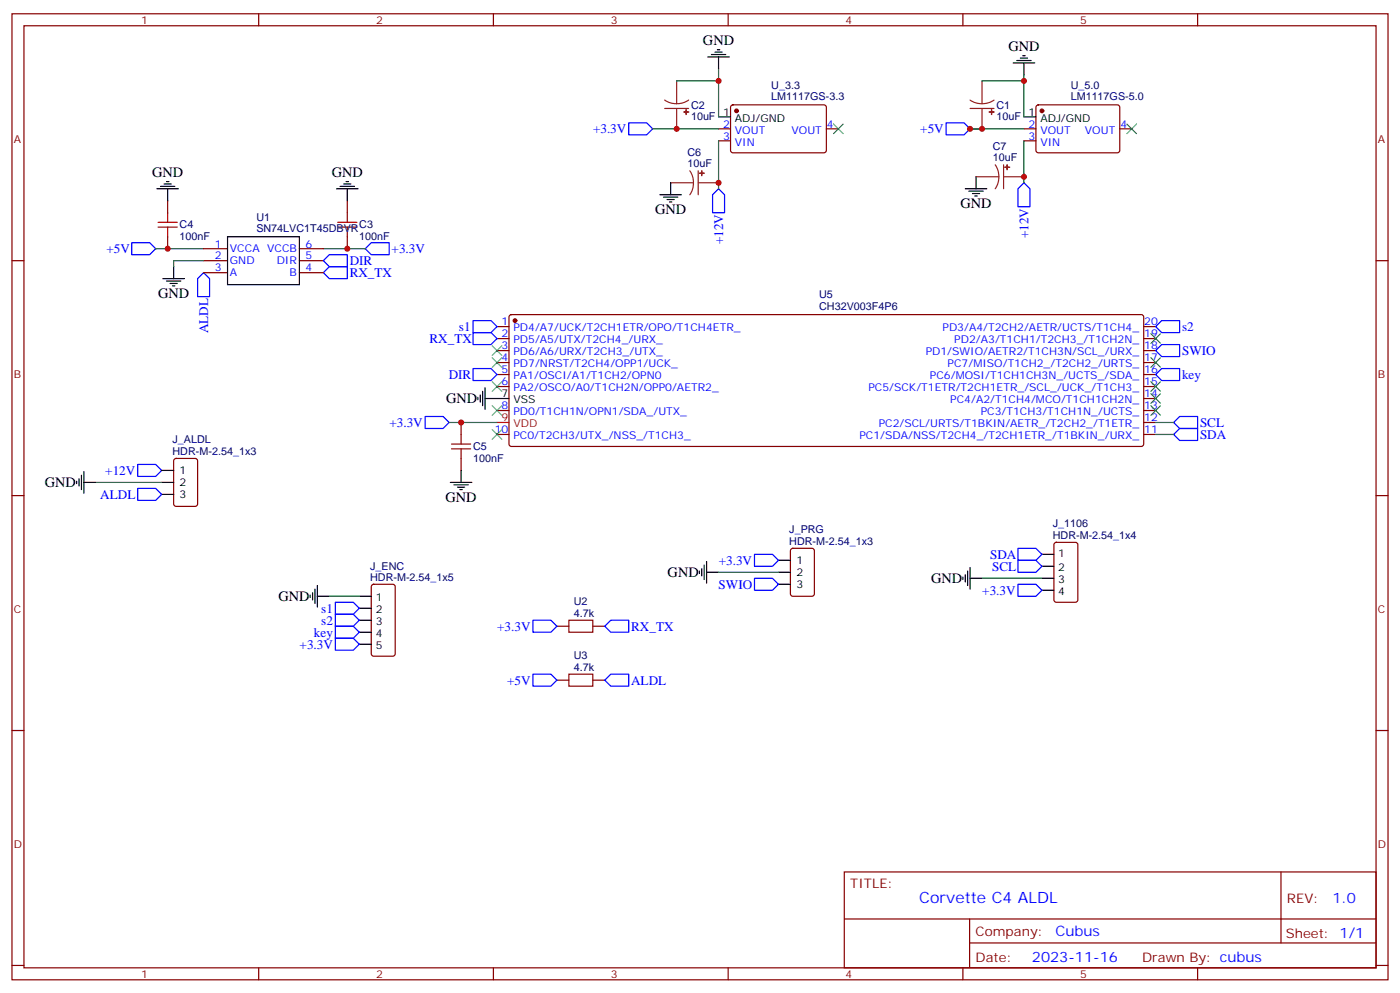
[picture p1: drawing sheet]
<svg xmlns="http://www.w3.org/2000/svg" width="412mm" height="292mm" viewBox="0 0 412 292" stroke-linecap="round" stroke-linejoin="round" font-family="sans-serif">
<g fill="none" stroke="#870000" stroke-width=".35">
<path d="M3.5 4.1h405.4v284.3h-405.4zM7.1 7.6h398.2v277.3h-398.2zM76.2 4.1v3.5M145.3 4.1v3.5M214.5 4.1v3.5M283.6 4.1v3.5M352.8 4.1v3.5M211.7 37.9h3.5M215.4 31.1l.5-.2h27.1l.4 .7v12.9l-.7 .5-27.1-.1-.4-.6v-12.7zM243.4 37.9h3.5M301.6 37.9h3.6M305.4 31.1l.5-.2h23.5l.4 .7v12.9l-.7 .5-23.5-.1-.4-.6v-12.7z"/>
<path d="M329.8 37.9h3.6M49.4 59.1v3.5M102.3 59.1v3.5M211.7 41.5h3.5M301.6 41.5h3.6M3.5 76.7h3.6M49.4 69.7v3.5M60 76.7h7M60 73.2h7M88.2 76.7h7M88.2 73.2h7M102.3 69.7v3.5"/>
<path d="M405.3 76.7h3.6M60 80.3h7M88.2 80.3h7M146.4 96.1h3.5M146.4 99.7h3.5M150.2 92.8l.4-.2 185.9 .1 .4 .6v37.4l-.2 .5-.5 .2h-185.6l-.5-.2-.2-.5v-37.4zM336.9 96.1h3.5M336.9 99.7h3.5M146.4 103.2h3.5M146.4 106.7h3.5M146.4 110.2h3.5M146.4 113.8h3.5"/>
<path d="M336.9 103.2h3.5M336.9 106.7h3.5M336.9 110.2h3.5M336.9 113.8h3.5M336.9 117.3h3.5M51.4 135.1l.5-.2h5.6l.7 .5v12.9l-.5 .7h-5.8l-.7-.4v-13zM135.8 124.4v3.5M135.8 134.9v3.6M146.4 120.8h3.5M146.4 127.9h3.5M336.9 120.8h3.5M336.9 127.9h3.5"/>
<path d="M336.9 124.4h3.5M3.5 145.9h3.6M310.7 159.8l.4-.2h5.7l.6 .5 .1 16.5-.5 .6-5.9 .1-.6-.5-.1-16.5zM405.3 145.9h3.6M109.6 172.2l.5-.2h5.6l.7 .4v20l-.4 .7h-5.9l-.7-.4v-20zM233.1 161.6l.4-.2h5.7l.6 .4 .1 13-.5 .7h-5.9l-.6-.5-.1-12.9zM164 184.3h3.6M174.6 184.3h3.6M3.5 215h3.6M164 200.2h3.6M174.6 200.2h3.6M405.3 215h3.6"/>
<path d="M248.7 256.6h156.6v28.3h-156.6zM377.3 256.7v20.8M248.7 270.5h156.5M285.6 277.5h119.6M285.6 270.5v14.1M3.5 284.2h3.6M76.2 284.9v3.5M145.3 284.9v3.5M214.5 284.9v3.5M283.6 284.9v3.5M352.8 284.9v3.5M405.3 284.2h3.6"/>
</g>
<g fill="#870000" stroke="#870000" stroke-width=".35">
<circle cx="151.7" cy="94.4" r=".53"/>
<circle cx="306.9" cy="32.6" r=".53"/>
<circle cx="217" cy="32.6" r=".53"/>
</g>
<g fill="none" stroke="#000" stroke-width=".35">
<path d="M208.5 16.8h6.3M209.5 16.1h4.3M210.6 15.3h2.1M211.3 14.6h.7M211.7 16.8v3.5M298.4 18.5h6.4M299.5 17.8h4.2M300.6 17.1h2.1M301.3 16.4h.7M301.6 18.5v3.5M211.7 34.4h3.5M301.6 34.4h3.6"/>
<path d="M46.2 55.6h6.4M47.3 54.9h4.2M48.3 54.2h2.1M49 53.4h.7M49.4 55.6v3.5M99.1 55.6h6.4M100.2 54.9h4.2M101.2 54.2h2.2M102 53.4h.7M102.3 55.6v3.5M194.4 57.3h6.3M195.4 58h4.3"/>
<path d="M196.5 58.7h2.1M197.2 59.4h.7M197.6 53.8v3.5M284.3 55.6h6.4M285.4 56.3h4.2M286.5 57h2.1M287.2 57.7h.7M287.5 52v3.6M51.2 78.5v3.5M67 69.7h21.2v14.1h-21.2zM48 82h6.3M49 82.7h4.3"/>
<path d="M50.1 83.4h2.1M50.8 84.1h.7M140.8 116.9v.8M141.5 116.2v2.2M142.2 115.2v4.2M142.9 117.3h7M142.9 114.1v6.4M24 139.9v4.2M24.7 138.8v6.4M47.6 138.5h3.6M135.8 138.5v3.5M22.6 141.6v.7"/>
<path d="M23.3 140.9v2.2M24.7 142h3.5M47.6 145.5h3.6M47.6 142h3.6M132.6 142h6.4M133.7 142.7h4.2M134.8 143.4h2.1M135.5 144.1h.7M91.4 175.2v.7M92.1 174.4v2.2M92.8 173.4v4.2M93.5 175.5h3.5"/>
<path d="M93.5 172.3v6.4M105.8 175.5h3.6M105.8 179h3.6M206 168.1v.7M206.7 167.4v2.1M207.4 166.3v4.3M208.1 168.5h3.6M208.1 165.3v6.3M229.3 172h3.5M229.3 164.9h3.5M229.3 168.5h3.5M283.6 169.9v.7"/>
<path d="M284.3 169.2v2.1M285 168.1v4.2M285.8 170.2h3.5M285.8 167v6.4M306.9 163.2h3.5M306.9 166.7h3.5M306.9 170.2h3.5M306.9 173.7h3.5M105.8 182.6h3.6M105.8 186.1h3.6M105.8 189.6h3.6"/>
</g>
<path d="M146.4 124.4h3.5" fill="none" stroke="#f00" stroke-width=".35"/>
<g fill="none" stroke="#00f" stroke-width=".35">
<path d="M185.2 36.2h5.3l1.8 1.7-1.8 1.8h-5.3zM278.7 36.2h5.3l1.8 1.7-1.8 1.8h-5.3zM211.7 55.6l1.7 1.7v5.3h-3.5v-5.3zM301.6 53.8l1.8 1.8v5.3h-3.5v-5.3zM38.8 71.4h5.3l1.8 1.8-1.8 1.8h-5.3zM95.2 76.7l1.8-1.7h5.3v3.5h-5.3zM107.6 73.2l1.8-1.8h5.3v3.6h-5.3zM60 80.3l1.7 1.7v5.3h-3.5v-5.3zM95.2 80.3l1.8-1.8h5.3v3.5h-5.3zM139.3 97.9h5.3l1.8 1.8-1.8 1.7h-5.3zM139.3 94.4h5.3l1.8 1.7-1.8 1.8h-5.3zM342.2 94.4h5.3v3.5h-5.3l-1.8-1.8z"/>
<path d="M139.3 108.5h5.3l1.8 1.7-1.8 1.8h-5.3zM342.2 101.4h5.3v3.6h-5.3l-1.8-1.8zM342.2 108.5h5.3v3.5h-5.3l-1.8-1.8zM40.6 136.7h5.3l1.7 1.8-1.7 1.7h-5.3zM125.2 122.6h5.3l1.8 1.8-1.8 1.7h-5.3zM345.7 124.4l1.8-1.8h5.3v3.5h-5.3zM345.7 127.9l1.8-1.8h5.3v3.5h-5.3zM40.6 143.8h5.3l1.7 1.7-1.7 1.8h-5.3zM98.8 177.3h5.3l1.7 1.7-1.7 1.8h-5.3zM222.2 163.2h5.3l1.8 1.7-1.8 1.8h-5.3zM222.2 170.2h5.3l1.8 1.8-1.8 1.7h-5.3zM299.9 164.9h5.3l1.7 1.8-1.7 1.8h-5.3z"/>
<path d="M299.9 161.4h5.3l1.7 1.8-1.7 1.7h-5.3zM299.9 172h5.3l1.7 1.7-1.7 1.8h-5.3zM98.8 187.9h5.3l1.7 1.7-1.7 1.8h-5.3zM98.8 180.8h5.3l1.7 1.8-1.7 1.7h-5.3zM98.8 184.3h5.3l1.7 1.8-1.7 1.8h-5.3zM157 182.6h5.3l1.7 1.7-1.7 1.8h-5.3zM157 198.4h5.3l1.7 1.8-1.7 1.8h-5.3zM178.2 184.3l1.7-1.7h5.3v3.5h-5.3zM179.9 198.4h5.3v3.6h-5.3l-1.7-1.8z"/>
</g>
<g fill="none" stroke="#008700" stroke-width=".35">
<path d="M192.3 37.9h19.4M199.3 23.8h12.4M211.7 20.3v14.1M285.8 37.9h15.8M289.3 23.8h12.3M301.6 22v12.4M211.7 41.5v14.1M301.6 41.5v12.3M45.9 73.2h14.1M60 76.7h-8.8v1.8M95.2 73.2h12.4M132.3 124.4h14.1"/>
<path d="M340.4 124.4h5.3M340.4 127.9h5.3M28.2 142h19.4M97 175.5h8.8M211.7 168.5h17.6M289.3 170.2h17.6"/>
</g>
<g fill="none" stroke="#3c3" stroke-width=".35">
<path d="M245.5 36.5l2.9 2.8M248.4 36.5l-2.9 2.8M332 36.5l2.8 2.8M334.8 36.5l-2.8 2.8M339 98.2l2.8 2.9M341.8 98.2l-2.8 2.9M145 105.3l2.8 2.8M145 112.4l2.8 2.8M145 119.4l2.8 2.8M145 101.8l2.8 2.8M147.8 105.3l-2.8 2.8M147.8 112.4l-2.8 2.8"/>
<path d="M147.8 119.4l-2.8 2.8M147.8 101.8l-2.8 2.8M339 105.3l2.8 2.8M339 112.4l2.8 2.8M339 115.9l2.8 2.8M339 119.4l2.8 2.8M341.8 105.3l-2.8 2.8M341.8 112.4l-2.8 2.8M341.8 115.9l-2.8 2.8M341.8 119.4l-2.8 2.8M145 126.5l2.8 2.8M147.8 126.5l-2.8 2.8"/>
</g>
<g fill="none" stroke="#a10000" stroke-width=".35">
<path d="M46.6 66.9h5.6M46.6 65.4h5.6M49.4 62.6v2.8M49.4 66.9v2.8M99.5 66.9h5.6M99.5 65.4h5.6M102.3 62.6v2.8M102.3 66.9v2.8M133 132.1h5.6M133 130.7h5.6M135.8 127.9v2.8M135.8 132.1v2.8"/>
<path d="M167.6 182.6h7v3.5h-7zM167.6 198.4h7v3.6h-7z"/>
</g>
<g fill="none" stroke="#8c2424" stroke-width=".35">
<path d="M195.8 29.5l1.7 .8 1.8 .2M195.8 31.9h7M199.3 23.8v6.7M199.3 31.9v6M202.8 29.5l-1.6 .8-1.9 .2M285.8 29.5l1.6 .8 1.9 .2M285.8 31.9h7M289.3 23.8v6.7M289.3 31.9v6M292.8 29.5l-1.7 .8-1.8 .2M197.6 53.8h6.7M203.2 50.3l.8 1.6 .3 1.9"/>
<path d="M204.3 53.8l-.3 1.8-.8 1.7M205.7 53.8h6M205.7 50.3v7M287.5 52h6.7M293.2 48.5l.8 1.7 .2 1.8M294.2 52l-.2 1.9-.8 1.7M295.6 52h6M295.6 48.5v7.1"/>
</g>
<g fill="#8c2424" stroke="#8c2424" stroke-width=".35">
<path d="M201.4 32.9l1.4 .1z"/>
<path d="M202.1 32.3v1.4z"/>
<path d="M291.4 32.9l1.4 .1z"/>
<path d="M292.1 32.3v1.4z"/>
<path d="M206.7 50.3v1.4z"/>
<path d="M206 51h1.4z"/>
<path d="M296.7 48.5v1.4z"/>
<path d="M296 49.2h1.4z"/>
</g>
<g fill="#c00">
<circle cx="285.8" cy="37.9" r=".88"/>
<circle cx="289.3" cy="37.9" r=".88"/>
<circle cx="49.4" cy="73.2" r=".88"/>
<circle cx="102.3" cy="73.2" r=".88"/>
<circle cx="135.8" cy="124.4" r=".88"/>
<circle cx="199.3" cy="37.9" r=".88"/>
<circle cx="211.7" cy="23.8" r=".88"/>
<circle cx="301.6" cy="23.8" r=".88"/>
<circle cx="211.7" cy="53.8" r=".88"/>
<circle cx="301.6" cy="52" r=".88"/>
</g>
<text font-size="4.6" fill="#00f" x="270.8" y="265.7">Corvette C4 ALDL</text>
<g font-size="4.2">
<text x="207.1" y="13.4">GND</text>
<text x="297" y="15.1">GND</text>
<text x="44.8" y="52.2">GND</text>
<text x="97.7" y="52.2">GND</text>
<text x="193" y="63">GND</text>
<text x="282.9" y="61.2">GND</text>
<text x="46.6" y="87.7">GND</text>
<text x="131.4" y="118.7">GND</text>
<text x="13.2" y="143.4">GND</text>
<text x="131.2" y="147.6">GND</text>
<text x="196.7" y="169.9">GND</text>
<text x="274.3" y="171.6">GND</text>
<text x="82" y="176.9">GND</text>
</g>
<g font-size="4.2" fill="#00f">
<text x="392.5" y="265.9">1.0</text>
<text x="310.9" y="275.5">Cubus</text>
<text x="304" y="283.3">2023-11-16</text>
</g>
<g font-size="3.9" fill="#00f">
<text x="174.7" y="39.2">+3.3V</text>
<text x="271.1" y="39.2">+5V</text>
<text x="213" y="71.9" transform="rotate(-90 213 71.9)">+12V</text>
<text x="302.9" y="70.2" transform="rotate(-90 302.9 70.2)">+12V</text>
<text x="31.4" y="74.5">+5V</text>
<text x="115.4" y="74.5">+3.3V</text>
<text x="103" y="81.6">RX_TX</text>
<text x="103" y="78.1">DIR</text>
<text x="61.3" y="98" transform="rotate(-90 61.3 98)">ALDL</text>
<text x="126.5" y="101">RX_TX</text>
<text x="135.2" y="97.4">s1</text>
<text x="348.2" y="97.4">s2</text>
<text x="348.2" y="104.5">SWIO</text>
<text x="132.2" y="111.6">DIR</text>
<text x="348.2" y="111.5">key</text>
<text x="114.7" y="125.7">+3.3V</text>
<text x="353.5" y="125.7">SCL</text>
<text x="353.5" y="129.2">SDA</text>
<text x="31" y="139.8">+12V</text>
<text x="29.5" y="146.8">ALDL</text>
<text x="211.7" y="166.2">+3.3V</text>
<text x="291.6" y="164.5">SDA</text>
<text x="211.7" y="173.3">SWIO</text>
<text x="292.3" y="168">SCL</text>
<text x="289.3" y="175.1">+3.3V</text>
<text x="94.6" y="180.3">s1</text>
<text x="94.6" y="183.8">s2</text>
<text x="146.5" y="185.6">+3.3V</text>
<text x="185.9" y="185.6">RX_TX</text>
<text x="88.3" y="190.9">+3.3V</text>
<text x="92.5" y="187.4">key</text>
<text x="149.4" y="201.5">+5V</text>
<text x="185.9" y="201.5">ALDL</text>
</g>
<g font-size="3.9" fill="#800">
<text x="250.5" y="261.2">TITLE:</text>
<text x="379.1" y="265.9">REV:</text>
<text x="287.4" y="275.4">Company:</text>
<text x="378.7" y="276">Sheet: 1/1</text>
<text x="287.4" y="283.1">Date:</text>
<text x="336.4" y="283.2">Drawn By: cubus</text>
</g>
<g font-size="3.2" fill="#800">
<text x="41.6" y="7.1">1</text>
<text x="110.8" y="7.1">2</text>
<text x="179.9" y="7.1">3</text>
<text x="249.1" y="7.1">4</text>
<text x="318.2" y="7.1">5</text>
<text x="4.1" y="42.2">A</text>
<text x="405.9" y="42.2">A</text>
<text x="4.1" y="111.3">B</text>
<text x="405.9" y="111.3">B</text>
<text x="4.1" y="180.4">C</text>
<text x="405.9" y="180.4">C</text>
<text x="4.1" y="249.6">D</text>
<text x="405.9" y="249.6">D</text>
<text x="41.6" y="287.9">1</text>
<text x="110.8" y="287.9">2</text>
<text x="179.9" y="287.9">3</text>
<text x="249.1" y="287.9">4</text>
<text x="318.2" y="287.9">5</text>
</g>
<g font-size="3.2" fill="#000080">
<text x="227.2" y="29.5">LM1117GS-3.3</text>
<text x="227.2" y="26.1">U_3.3</text>
<text x="315.4" y="29.5">LM1117GS-5.0</text>
<text x="315.4" y="26.1">U_5.0</text>
<text x="203.6" y="35.3">10uF</text>
<text x="203.6" y="32">C2</text>
<text x="293.5" y="35.3">10uF</text>
<text x="293.5" y="32">C1</text>
<text x="202.5" y="45.9">C6</text>
<text x="292.5" y="47.4">10uF</text>
<text x="292.5" y="44.1">C7</text>
<text x="202.5" y="49.2">10uF</text>
<text x="75.5" y="64.9">U1</text>
<text x="52.9" y="70.6">100nF</text>
<text x="52.9" y="67.2">C4</text>
<text x="75.5" y="68.3">SN74LVC1T45DBVR</text>
<text x="105.8" y="70.6">100nF</text>
<text x="105.8" y="67.2">C3</text>
<text x="241.3" y="87.8">U5</text>
<text x="241.3" y="91.2">CH32V003F4P6</text>
<text x="50.8" y="130.5">J_ALDL</text>
<text x="50.8" y="133.9">HDR-M-2.54_1x3</text>
<text x="139.3" y="135.9">100nF</text>
<text x="139.3" y="132.5">C5</text>
<text x="310.1" y="155.2">J_1106</text>
<text x="232.5" y="160.3">HDR-M-2.54_1x3</text>
<text x="232.5" y="157">J_PRG</text>
<text x="310.1" y="158.6">HDR-M-2.54_1x4</text>
<text x="109" y="167.7">J_ENC</text>
<text x="109" y="170.9">HDR-M-2.54_1x5</text>
<text x="169" y="178.2">U2</text>
<text x="169" y="181.5">4.7k</text>
<text x="169" y="197.4">4.7k</text>
<text x="169" y="194">U3</text>
</g>
<g font-size="3.2">
<text x="213" y="34">1</text>
<text x="216.5" y="35.8">ADJ/GND</text>
<text x="303" y="34">1</text>
<text x="306.5" y="35.8">ADJ/GND</text>
<text x="147.7" y="116.9">7</text>
<text x="151.2" y="118.7">VSS</text>
<text x="52.9" y="139.5">1</text>
<text x="52.9" y="143.1">2</text>
<text x="52.9" y="146.6">3</text>
<text x="234.6" y="166">1</text>
<text x="311.7" y="163.9">1</text>
<text x="234.6" y="173">3</text>
<text x="234.6" y="169.5">2</text>
<text x="311.7" y="168.1">2</text>
<text x="311.7" y="171.6">3</text>
<text x="110.7" y="176.9">1</text>
<text x="311.7" y="175.2">4</text>
<text x="110.7" y="180.4">2</text>
<text x="110.7" y="184">3</text>
<text x="110.7" y="187.5">4</text>
<text x="110.7" y="191">5</text>
</g>
<g font-size="3.2" fill="#00f">
<text x="213" y="37.6">2</text>
<text x="213" y="41.1">3</text>
<text x="216.5" y="39.3">VOUT</text>
<text x="233.2" y="39.3">VOUT</text>
<text x="243.6" y="37.6">4</text>
<text x="303" y="37.6">2</text>
<text x="303" y="41.1">3</text>
<text x="306.5" y="39.3">VOUT</text>
<text x="319.6" y="39.3">VOUT</text>
<text x="330" y="37.6">4</text>
<text x="216.5" y="42.9">VIN</text>
<text x="306.5" y="42.9">VIN</text>
<text x="63.2" y="72.8">1</text>
<text x="63.2" y="76.4">2</text>
<text x="67.7" y="74.3">VCCA VCCB</text>
<text x="67.7" y="77.8">GND</text>
<text x="81.5" y="77.8">DIR</text>
<text x="90" y="76.4">5</text>
<text x="90" y="72.8">6</text>
<text x="63.2" y="79.9">3</text>
<text x="67.7" y="81.3">A</text>
<text x="85.3" y="81.3">B</text>
<text x="90" y="79.9">4</text>
<text x="147.7" y="95.8">1</text>
<text x="337.1" y="95.8">20</text>
<text x="147.7" y="99.3">2</text>
<text x="151.2" y="97.5">PD4/A7/UCK/T2CH1ETR/OPO/T1CH4ETR_</text>
<text x="151.2" y="101.1">PD5/A5/UTX/T2CH4_/URX_</text>
<text x="277.6" y="97.5">PD3/A4/T2CH2/AETR/UCTS/T1CH4_</text>
<text x="281.1" y="101.1">PD2/A3/T1CH1/T2CH3_/T1CH2N_</text>
<text x="337.1" y="99.3">19</text>
<text x="147.7" y="102.8">3</text>
<text x="147.7" y="106.4">4</text>
<text x="151.2" y="104.6">PD6/A6/URX/T2CH3_/UTX_</text>
<text x="272.7" y="104.6">PD1/SWIO/AETR2/T1CH3N/SCL_/URX_</text>
<text x="337.1" y="106.4">17</text>
<text x="337.1" y="102.8">18</text>
<text x="147.7" y="109.9">5</text>
<text x="147.7" y="113.4">6</text>
<text x="151.2" y="108.1">PD7/NRST/T2CH4/OPP1/UCK_</text>
<text x="151.2" y="111.7">PA1/OSCI/A1/T1CH2/OPN0</text>
<text x="273.9" y="111.7">PC6/MOSI/T1CH1CH3N_/UCTS_/SDA_</text>
<text x="279.1" y="108.1">PC7/MISO/T1CH2_/T2CH2_/URTS_</text>
<text x="337.1" y="113.4">15</text>
<text x="337.1" y="109.9">16</text>
<text x="151.2" y="115.2">PA2/OSCO/A0/T1CH2N/OPP0/AETR2_</text>
<text x="255.8" y="115.2">PC5/SCK/T1ETR/T2CH1ETR_/SCL_/UCK_/T1CH3_</text>
<text x="279.9" y="118.7">PC4/A2/T1CH4/MCO/T1CH1CH2N_</text>
<text x="337.1" y="116.9">14</text>
<text x="147.7" y="120.5">8</text>
<text x="151.2" y="122.2">PD0/T1CH1N/OPN1/SDA_/UTX_</text>
<text x="258.8" y="125.8">PC2/SCL/URTS/T1BKIN/AETR_/T2CH2_/T1ETR_</text>
<text x="288.9" y="122.2">PC3/T1CH3/T1CH1N_/UCTS_</text>
<text x="337.1" y="124">12</text>
<text x="337.1" y="120.5">13</text>
<text x="145.7" y="127.5">10</text>
<text x="151.2" y="129.3">PC0/T2CH3/UTX_/NSS_/T1CH3_</text>
<text x="253.1" y="129.3">PC1/SDA/NSS/T2CH4_/T2CH1ETR_/T1BKIN_/URX_</text>
<text x="337.1" y="127.5">11</text>
</g>
<g font-size="3.2" fill="#f00">
<text x="147.7" y="124">9</text>
<text x="151.2" y="125.8">VDD</text>
</g>
</svg>
